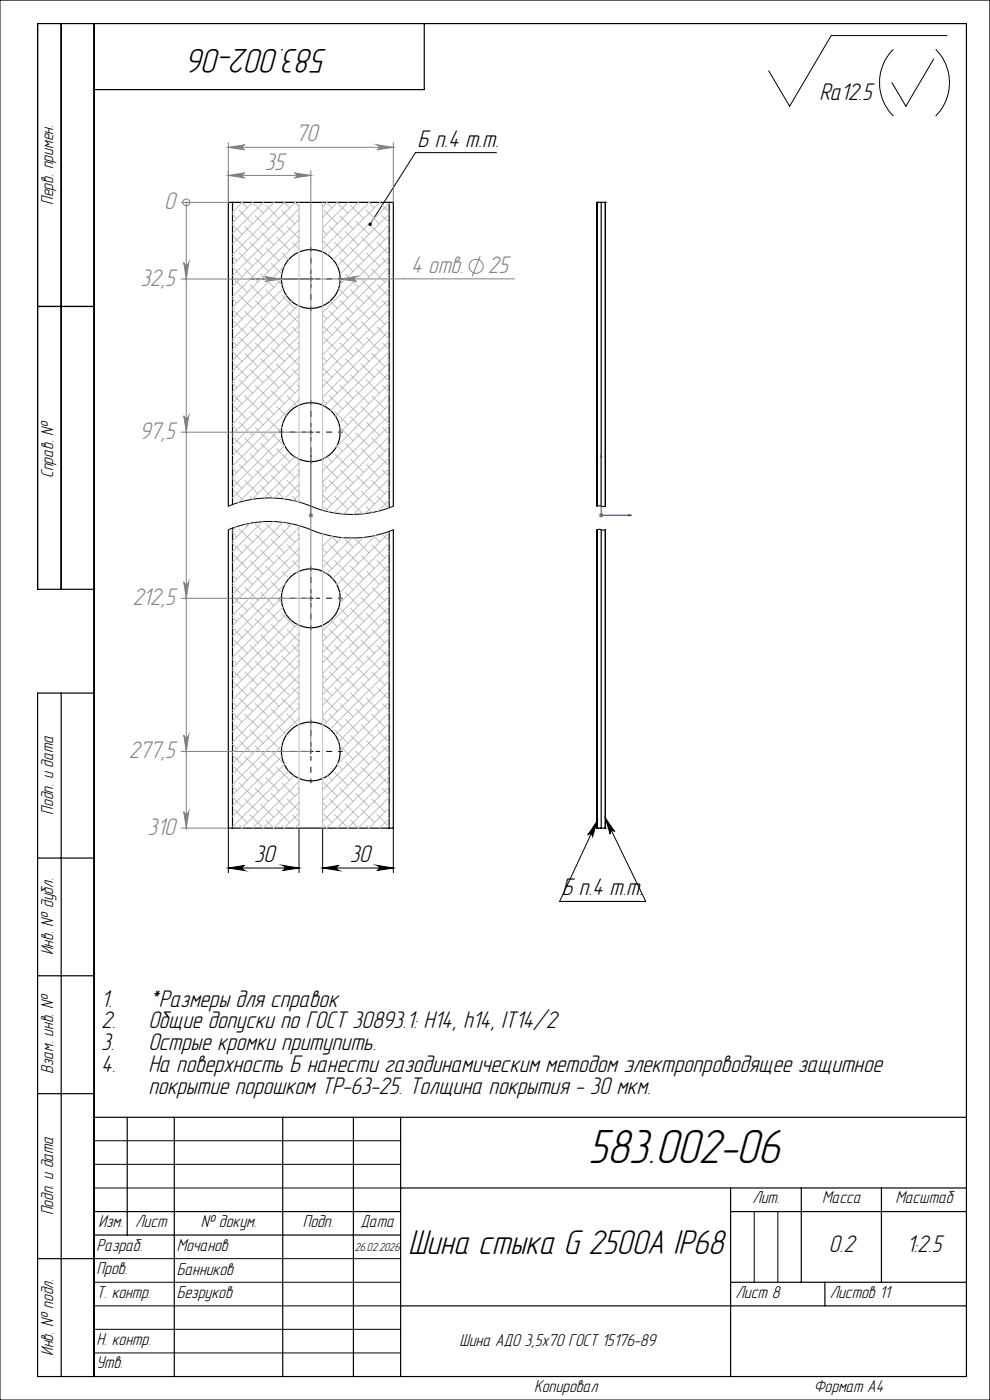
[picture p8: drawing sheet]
<svg xmlns="http://www.w3.org/2000/svg" width="210mm" height="297mm" viewBox="0 0 210 297" stroke-linecap="round" stroke-linejoin="round" font-family="sans-serif">
<g fill="none" stroke="#000" stroke-width=".25">
<path d="M13 5v120M20 5v287M90 5v14h-70M49.3 42.9h-.9v64.5M49.3 42.9v64.1M49.3 42.9h33.2M82.5 42.9h.9v64.5M82.5 42.9v64.8M126.6 42.9h.9M126.6 42.9h.1M126.6 42.9v64.5M127.5 42.9h.9"/>
<path d="M127.5 42.9v64.5M128.4 42.9h.1M128.4 42.9v64.5M8 65h12M48.4 112.4v63.3h.9M49.3 112v63.7M82.5 112.7v63M83.4 112.4v63.3h-.9M126.6 112.4v63.3M127.5 112.4v63.3M128.4 112.4v63.3M20 125h-12v-120h197v287h-197v-145h12"/>
<path d="M13 147v145M49.3 175.7h33.2M126.6 175.7h.9M126.6 175.7h.1M127.5 175.7h.9M128.4 175.7h.1M8 182h12M8 207h12M8 232h12M20 237h185M27 237v25M37 237v55"/>
<path d="M60 237v55M75 237v55M85 237v55M20 257h65M85 252h120M155 252v40M155 257h50M170 252v20M187 252v20M8 267h12M20 262h65M85 277h120"/>
<path d="M155 272h50M175 272v5"/>
<circle cx="65.9" cy="59.2" r="6.3"/>
<circle cx="65.9" cy="91.7" r="6.3"/>
<circle cx="65.9" cy="126.9" r="6.3"/>
<circle cx="65.9" cy="159.4" r="6.3"/>
</g>
<g fill="none" stroke="#808080" stroke-width=".21">
<path d="M48.4 37.2l3.5-.5a.53 .53 0 0 0-.5 .5 .53 .53 0 0 0 .5 .5zM48.4 31.3l3.5-.6a.53 .53 0 0 0-.5 .6 .53 .53 0 0 0 .5 .5zM48.4 30.3v12.6h-10M48.4 37.2h17.5M48.4 31.3h35M62.4 36.7l3.5 .5-3.5 .5a.53 .53 0 0 0 .5-.5 .53 .53 0 0 0-.5-.5zM65.9 36.2v123.2h-27.5M79.9 30.7l3.5 .6-3.5 .5a.53 .53 0 0 0 .5-.5 .53 .53 0 0 0-.5-.6zM83.4 30.3v12.6M39 55.7a.53 .53 0 0 0 .5 .5 .53 .53 0 0 0 .5-.5l-.5 3.5zM39.5 42.9h.1M39.5 42.9v132.8"/>
<path d="M56.2 58.7l3.5 .5-3.5 .5a.53 .53 0 0 0 .5-.5 .53 .53 0 0 0-.5-.5zM72.2 59.2l3.5-.6a.55 .55 0 0 0-.5 .6 .55 .55 0 0 0 .5 .5zM101.8 54.4l-1.6 4.2M109.1 59.2h-70.7M38.4 91.7h27.5M39 88.2a.53 .53 0 0 0 .5 .5 .53 .53 0 0 0 .5-.5l-.5 3.5zM65.4 109.3h1M65.6 109l.7 .7M66.3 109l-.7 .7M127 109.3h1M127.2 109l.7 .7M127.5 108.8v1"/>
<path d="M127.9 109l-.7 .7M38.4 126.9h27.5M39 123.4a.53 .53 0 0 0 .5 .5 .53 .53 0 0 0 .5-.5l-.5 3.5zM39 155.9a.53 .53 0 0 0 .5 .5 .53 .53 0 0 0 .5-.5l-.5 3.5zM38.4 175.7h10M39 172.2a.53 .53 0 0 0 .5 .5 .53 .53 0 0 0 .5-.5l-.5 3.5z"/>
<circle cx="39.5" cy="42.9" r=".72"/>
<circle cx="101" cy="56.5" r="1.48"/>
</g>
<g fill="none" stroke="#000" stroke-width=".21">
<path d="M0 0h210v297h-210zM189.5 10.5a10 10 0 0 0 0 14.1M198 12.5l-5.8 10-3-5M198.5 10.5a10 10 0 0 1 0 14.1M200.8 7.5h-24.5l-8.8 15-4.4-7.5M105.3 32.4h-17.2l-9.6 15.2M65.4 59.2h1M65.9 58.7v1M65.4 91.7h1M65.9 91.2v1M48.4 112.4a22.9 22.9 0 0 1 18.8 .5 23 23 0 0 0 16.2-.5M48.4 107.4a23.3 23.3 0 0 1 18.8 .5 23 23 0 0 0 16.2-.5"/>
<path d="M126.6 112.4h1.8M126.6 107.4h1.8M65.4 126.9h1M65.9 126.4v1M65.4 159.4h1M65.9 158.9v1M48.4 175.7v9.4M63.4 175.7v9.4M68.4 175.7v9.4M83.4 175.7v9.4M126.6 174.2l-.9 3.4a.55 .55 0 0 0-.3-.7 .55 .55 0 0 0-.7 .3zM128.4 173.6l2 2.9a.55 .55 0 0 0-.7-.3 .55 .55 0 0 0-.3 .7z"/>
<path d="M128.4 173.6l8.6 17.6h-18.3l7.9-17M48.4 184.1l3.5-.5a.55 .55 0 0 0-.5 .5 .55 .55 0 0 0 .5 .6zM48.4 184.1h15M59.9 183.6l3.5 .5-3.5 .6a.55 .55 0 0 0 .5-.6 .55 .55 0 0 0-.5-.5zM68.4 184.1l3.5-.5a.55 .55 0 0 0-.5 .5 .55 .55 0 0 0 .5 .6zM68.4 184.1h15M79.9 183.6l3.5 .5-3.5 .6a.55 .55 0 0 0 .5-.6 .55 .55 0 0 0-.5-.5zM20 242h65M20 247h65M20 252h65M160 257v15M165 257v15"/>
<path d="M20 267h65M20 272h65M20 277h65M20 282h65M20 287h65"/>
</g>
<path d="M65.9 96.3v.7v-.7M65.9 96.3v13M127.5 96.3l.2 .7h-.3zM127.5 96.3v13h6.5M65.9 109.1v.4zM65.9 109.3h.1M133.3 109.1l.7 .2-.7 .2z" fill="none" stroke="#00f" stroke-width=".21"/>
<g fill="none" stroke="#000" stroke-width=".21" stroke-dasharray="15.2 1.3 1.3 1.3" stroke-dashoffset="14.3" stroke-linecap="butt">
<path d="M64.9 59.2h-5.7M65.9 58.2v-5.8M66.9 59.2h5.8M65.9 60.2v5.7M64.9 91.7h-5.7M65.9 90.7v-5.8M65.9 92.7v5.7M66.9 91.7h5.8M64.9 126.9h-5.7M65.9 125.9v-5.7M65.9 127.9v5.8M66.9 126.9h5.8"/>
<path d="M64.9 159.4h-5.7M65.9 158.4v-5.7M66.9 159.4h5.8M65.9 160.4v5.8"/>
</g>
<g fill="none" stroke="#c0c0c0" stroke-width=".21">
<path d="M49.3 56.7l2 2M49.3 54.4l.9 .9M49.3 47.7l2 2M49.3 45.4l.9 1M49.6 59.3l2.9 2.8M49.6 50.3l2.9 2.8M50.8 53.7l2.8 2.7M50.8 44.7l2.8 2.8M51.3 42.9l1.2 1.2M51.4 42.9l-2.1 2.1M51.9 57l2.8 2.8M51.9 48l2.8 2.8"/>
<path d="M53 51.4l2.8 2.8M53.6 42.9l2.2 2.3M53.6 42.9l-4.3 4.4M54.2 54.8l2.7 2.8M54.2 45.8l2.7 2.8M55.3 58.1l2.8 2.9M55.3 49.1l2.8 2.9M55.9 42.9l-6.6 6.6M56.4 52.5l2.8 2.8M56.4 43.5l2.8 2.9M57.5 55.9l2.3 2.2M57.5 46.9l2.8 2.8"/>
<path d="M58 42.9l.1 .1M58.1 42.9l-8.8 8.8M58.6 59.3l1.2 1.1M58.6 50.3l2.9 2.8M59.7 59.3l-10.4 10.4M59.8 53.7l1.4 1.4M59.8 44.7l2.7 2.8M60.3 42.9l1.2 1.2M60.3 56.5l-11 10.9M60.4 42.9l-11.1 11.1M60.9 48l2.5 2.6M62 51.4l1.4 1.4"/>
<path d="M62.5 42.9l.9 .9M62.6 42.9l-13.3 13.3M63.1 45.8l.3 .3M63.4 42.9v63.6M63.4 44.3l-14.1 14.2M63.4 46.6l-14.1 14.1M63.4 48.9l-14.1 14.1M63.4 51.1l-14.1 14.1M63.4 53.3l-.2 .2M68.4 42.9v65.4M68.4 48.9l.9 .8M68.4 51.1l2 2"/>
<path d="M68.7 44.7l2.8 2.8M69.3 42.9l1.1 1.2M69.4 42.9l-1 .9M69.8 48l2.9 2.8M71 51.4l2.8 2.8M71.5 42.9l2.3 2.3M71.6 42.9l-3.2 3.2M72.1 54.8l2.8 2.8M72.1 45.8l2.8 2.8M72.2 59.3l.5 .5M73.2 58.1l2.8 2.9M73.2 49.1l2.8 2.9"/>
<path d="M73.8 42.9l-5.4 5.4M74.3 52.5l2.9 2.8M74.3 43.5l2.9 2.9M75.5 55.9l2.8 2.8M75.5 46.9l2.8 2.8M76 42.9l-7.6 7.7M76.6 59.3l2.8 2.8M76.6 50.3l2.8 2.8M77.7 53.7l2.8 2.7M77.7 44.7l2.8 2.8M78.2 42.9l1.2 1.2M78.3 42.9l-9.9 9.9"/>
<path d="M78.8 57l2.8 2.8M78.8 48l2.8 2.8M80 51.4l2.5 2.6M80.5 42.9l2 2.1M80.6 42.9l-11.1 11.1M81.1 54.8l1.4 1.4M81.1 45.8l1.4 1.5M82.2 58.1l.3 .4M82.2 49.1l.3 .4M82.5 43.2l-11.8 11.9M82.5 45.4l-11 11M82.5 47.7l-10.4 10.4"/>
<path d="M82.5 56.7l-14.1 14.1M82.5 58.9l-14.1 14.1M82.5 49.9l-10.5 10.5M82.5 52.2l-14.1 14.1M82.5 54.4l-14.1 14.1M49.3 74.6l2 2.1M49.3 72.4l.9 .9M49.3 65.6l2 2.1M49.3 63.4l.9 .9M49.6 77.2l2.9 2.8M49.6 68.2l2.9 2.8M50.8 71.6l2.8 2.8"/>
<path d="M50.8 62.6l2.8 2.8M51.9 75l2.8 2.8M51.9 66l2.8 2.8M53 78.3l2.8 2.8M53 69.4l2.8 2.8M53 60.4l2.8 2.8M54.2 72.7l2.7 2.8M54.2 63.7l2.7 2.9M55.3 76.1l2.8 2.8M55.3 67.1l2.8 2.8M56.4 79.5l2.8 2.8M56.4 70.5l2.8 2.8"/>
<path d="M56.4 61.5l2.8 2.8M57.5 73.8l2.8 2.9M57.5 64.9l2.8 2.8M58.6 77.2l2.9 2.8M58.6 68.2l2.9 2.8M59.8 71.6l2.7 2.8M59.8 62.6l2.7 2.8M60 61.2l-10.7 10.8M60.8 62.7l-11.5 11.5M60.9 75l2.5 2.5M60.9 66l2.5 2.5M61.8 63.9l-12.5 12.5"/>
<path d="M62 78.3l1.4 1.5M62 69.4l1.4 1.4M63.1 72.7l.3 .3M63.2 64.8l-13.9 13.9M63.4 66.8l-14.1 14.1M63.4 69.1l-14.1 14.1M63.4 71.3l-14.1 14.1M63.4 73.6l-14.1 14.1M63.4 75.8l-14.1 14.1M63.4 78l-14.1 14.1M68.4 69.1l2 1.9M68.4 78l2 2"/>
<path d="M68.4 75.8l.9 .9M68.4 66.8l.9 .9M68.7 71.6l2.8 2.8M69.8 75l2.9 2.8M69.8 66l2.9 2.8M70 63.9l1.5 1.5M71 78.3l2.8 2.8M71 69.4l2.8 2.8M71.8 61.2l2 2M72.1 72.7l2.8 2.8M72.1 63.7l2.8 2.9M73.2 67.1l2.8 2.8"/>
<path d="M73.2 76.1l2.8 2.8M74.3 61.5l2.9 2.8M74.3 79.5l2.9 2.8M74.3 70.5l2.9 2.8M75.5 73.8l2.8 2.9M75.5 64.9l2.8 2.8M76.6 77.2l2.8 2.8M76.6 68.2l2.8 2.8M77.7 71.6l2.8 2.8M77.7 62.6l2.8 2.8M78.8 66l2.8 2.8M78.8 75l2.8 2.8"/>
<path d="M80 78.3l2.5 2.6M80 69.4l2.5 2.6M80 60.4l2.5 2.6M81.1 72.7l1.4 1.5M81.1 63.7l1.4 1.5M82.2 76.1l.3 .3M82.2 67.1l.3 .3M82.5 61.2l-14.1 14.1M82.5 63.4l-14.1 14.1M82.5 65.6l-14.1 14.2M82.5 67.9l-14.1 14.1M82.5 70.1l-14.1 14.2"/>
<path d="M82.5 72.4l-13.7 13.7M82.5 74.6l-12.4 12.5M82.5 76.9l-11.3 11.4M82.5 79.1l-10.6 10.7M49.3 99.3l.9 .9M49.3 92.6l2 2M49.3 90.3l.9 1M49.3 83.6l2 2.1M49.3 81.3l.9 1M49.6 95.2l2.9 2.8M49.6 86.2l2.9 2.8M50.8 98.6l2.8 2.7"/>
<path d="M50.8 89.6l2.8 2.8M50.8 80.6l2.8 2.8M51.9 92.9l2.8 2.8M51.9 84l2.8 2.7M53 96.3l2.8 2.8M53 87.3l2.8 2.8M54.2 99.7l2.7 2.8M54.2 90.7l2.7 2.8M54.2 81.7l2.7 2.8M55.3 94l2.8 2.9M55.3 85.1l2.8 2.8M56.4 97.4l2.8 2.8"/>
<path d="M56.4 88.4l2.8 2.9M57.5 91.8l2.8 2.8M57.5 82.8l2.8 2.9M58.6 95.2l2.9 2.8M58.6 86.2l2.1 2.1M59.8 90.7l-10.5 10.4M59.8 98.6l2.7 2.7M59.8 89.6l.2 .2M59.8 80.6l2.7 2.8M59.8 92.9l-10.5 10.5M60.4 94.5l-11.1 11.1M60.9 84l2.1 2.1"/>
<path d="M61.3 95.9l-10.7 10.7M62.5 96.9l-9 9M62.8 97.1l.6 .6M63.1 99.7l.3 .3M63.1 81.7l.3 .3M63.4 80.3l-14.1 14.1M63.4 82.5l-14.1 14.2M63.4 84.8l-14.1 14.1M63.4 98.2l-7.4 7.5M68.4 84.8l.9 .9M68.7 80.6l2.8 2.8M68.7 98.6l2.8 2.7"/>
<path d="M69.1 97.1l-.7 .6M69.4 96.9l1 1.1M69.8 84l2.9 2.7M71 96.3l2.8 2.8M71 87.3l2.8 2.8M71.5 94.5l1.2 1.2M72.1 90.7l2.8 2.8M72.1 99.7l2.8 2.8M72.1 81.7l2.8 2.8M73.2 85.1l2.8 2.8M73.2 94l2.8 2.9M74.3 88.4l2.9 2.9"/>
<path d="M74.3 97.4l2.9 2.8M75.5 82.8l2.8 2.9M75.5 91.8l2.8 2.8M76.6 95.2l2.8 2.8M76.6 86.2l2.8 2.8M77.7 98.6l2.8 2.7M77.7 89.6l2.8 2.8M77.7 80.6l2.8 2.8M78.8 84l2.8 2.7M78.8 92.9l2.8 2.8M80 96.3l2.5 2.6M80 87.3l2.5 2.6"/>
<path d="M81.1 99.7l1.4 1.4M81.1 81.7l1.4 1.5M81.1 90.7l1.4 1.4M82.2 94l.3 .4M82.2 85.1l.3 .3M82.5 81.3l-10.3 10.4M82.5 83.6l-11.2 11.2M82.5 85.9l-14.1 14.1M82.5 88.1l-14.1 14.1M82.5 90.3l-14.1 14.2M82.5 92.6l-14.1 14.1M82.5 94.8l-13.5 13.6"/>
<path d="M82.5 97.1l-11.7 11.7M82.5 99.3l-9.7 9.7M49.3 115.2l2 2.1M49.3 113l.9 .9M49.3 101.6l2 2M49.6 117.8l2.9 2.8M49.6 104.2l2.2 2.1M50.1 111.8l-.8 .8M50.8 112.2l2.8 2.8M51.9 115.6l2.8 2.8M51.9 101.9l2.8 2.8M52 111.2l.5 .5"/>
<path d="M53 119l2.8 2.7M53 105.3l.7 .6M53.1 111l-3.8 3.8M53.9 110.9l1.9 1.9M54.2 113.3l2.7 2.8M55.3 116.7l2.8 2.8M55.3 103l2.6 2.7M55.7 110.7l-6.4 6.3M56.4 111.1l2.8 2.8M57.5 114.4l2.8 2.9M57.5 100.8l2.8 2.8M58 110.6l-8.7 8.7"/>
<path d="M58.6 117.8l2.9 2.8M59.8 112.2l2.7 2.8M60 110.8l-10.7 10.7M60.7 110.9l.8 .8M60.9 115.6l2.5 2.5M60.9 101.9l2.5 2.6M61.9 111.1l-12.6 12.7M62 119l1.4 1.4M62 105.3l1.1 1.1M63.1 113.3l.3 .3M63.4 111.5v64.2M63.4 111.9l-14.1 14.1"/>
<path d="M63.4 114.2l-14.1 14.1M63.4 116.4l-14.1 14.1M63.4 118.6l-14.1 14.1M63.4 100.5l-5.2 5.2M63.4 102.7l-3.1 3.1-1.7-1.6M63.4 105l-1.2 1.2M68.4 113.2v62.5M68.4 118.6l2 2M68.4 116.4l.9 .9M68.4 105l2 2M68.4 102.7l.9 .9M68.7 113.3l-.3 .3"/>
<path d="M68.7 107.5l1.1 1.1M69.8 115.6l2.9 2.8M69.8 101.9l2.9 2.8M70.2 113.7l1.3 1.3M70.6 113.8l-2.2 2.1M71 119l2.8 2.7M71 105.3l2.8 2.8M72.1 108.7l.4 .3M72.5 114l-4.1 4.1M72.8 114l2.1 2.1M73.2 116.7l2.8 2.8M73.2 103l2.8 2.8"/>
<path d="M74.3 106.4l2.6 2.6M74.7 114.1l-6.3 6.3M75.5 114.4l2.8 2.9M75.5 100.8l2.8 2.8M76.6 117.8l2.8 2.8M76.6 104.2l2.8 2.8M77 114l-7.6 7.7M77.7 107.5l1.2 1.2M78.8 115.6l2.8 2.8M78.8 101.9l2.8 2.8M79.2 113.7l1.3 1.3M79.7 113.6l-9.1 9.1"/>
<path d="M80 119l2.5 2.5M80 105.3l2.4 2.5M81.1 113.3l1.4 1.5M82.2 116.7l.3 .3M82.2 103l.3 .4M82.5 113l-11 11.1M82.5 115.2l-10.4 10.5M82.5 117.5l-10.4 10.4M82.5 119.7l-14.1 14.1M82.5 101.6l-7.5 7.5M82.5 103.8l-5.1 5.2M82.5 106l-2.3 2.5"/>
<path d="M49.3 139.9l.9 .9M49.3 133.2l2 2M49.3 130.9l.9 1M49.3 124.2l2 2.1M49.3 122l.9 .9M49.6 135.8l2.9 2.8M49.6 126.8l2.9 2.8M50.8 139.1l2.8 2.9M50.8 130.2l2.8 2.8M50.8 121.2l2.8 2.8M51.9 133.5l2.8 2.8M51.9 124.6l2.8 2.7"/>
<path d="M53 136.9l2.8 2.8M53 127.9l2.8 2.8M54.2 131.3l2.7 2.8M54.2 122.3l2.7 2.8M55.3 134.7l2.8 2.8M55.3 125.7l2.8 2.8M56.4 138l2.8 2.8M56.4 129l2.8 2.9M56.4 120.1l2.8 2.8M57.5 132.4l2.8 2.8M57.5 123.4l2.3 2.3M58.6 135.8l2.9 2.8"/>
<path d="M58.6 126.8l1.2 1.1M59.7 126.9l-10.4 10.4M59.8 139.1l2.7 2.9M59.8 130.2l2.7 2.8M59.8 121.2l1.5 1.5M60 128.8l-10.7 10.7M60.5 123.8l-11.2 11.2M60.7 130.3l-11.4 11.4M60.9 133.5l2.5 2.6M61.7 131.5l-12.4 12.5M62 136.9l1.4 1.4M63 132.5l-13.7 13.7"/>
<path d="M63.4 120.9l-.6 .6M63.4 134.4l-14.1 14.1M63.4 136.6l-14.1 14.1M63.4 138.8l-14.1 14.2M68.4 134.4l.9 .8M68.4 136.6l2 2M68.7 121.2l.4 .3M68.7 139.1l2.8 2.9M69.8 133.5l2.9 2.8M70.1 131.5l1.4 1.5M71 136.9l2.8 2.8M71.3 123.8l.2 .2"/>
<path d="M71.9 128.8l1.9 1.9M72.1 131.3l2.8 2.8M72.1 122.3l2.8 2.8M72.2 126.9l.5 .4M73.2 125.7l2.8 2.8M73.2 134.7l2.8 2.8M74.3 129l2.9 2.9M74.3 138l2.9 2.8M74.3 120.1l2.9 2.8M75.5 132.4l2.8 2.8M75.5 123.4l2.8 2.9M76.6 135.8l2.8 2.8"/>
<path d="M76.6 126.8l2.8 2.8M77.7 130.2l2.8 2.8M77.7 139.1l2.8 2.9M77.7 121.2l2.8 2.8M78.8 133.5l2.8 2.8M78.8 124.6l2.8 2.7M80 136.9l2.5 2.6M80 127.9l2.5 2.6M81.1 131.3l1.4 1.4M81.1 122.3l1.4 1.5M82.2 134.7l.3 .3M82.2 125.7l.3 .3"/>
<path d="M82.5 122l-14.1 14.1M82.5 124.2l-14.1 14.1M82.5 126.5l-14.1 14.1M82.5 128.7l-14.1 14.1M82.5 130.9l-14.1 14.2M82.5 133.2l-14.1 14.1M82.5 137.7l-14.1 14.1M82.5 139.9l-13.8 13.9M82.5 135.4l-14.1 14.2M49.3 157.9l.9 .9M49.3 151.2l2 2M49.3 148.9l.9 .9"/>
<path d="M49.3 142.2l2 2M49.6 153.7l2.9 2.9M49.6 144.8l2.9 2.8M50.8 157.1l2.8 2.8M50.8 148.1l2.8 2.9M51.9 151.5l2.8 2.8M51.9 142.5l2.8 2.8M53 154.9l2.8 2.8M53 145.9l2.8 2.8M54.2 158.2l2.7 2.8M54.2 149.3l2.7 2.7M54.2 140.3l2.7 2.8"/>
<path d="M55.3 152.6l2.8 2.8M55.3 143.6l2.8 2.8M56.4 156l2.8 2.8M56.4 147l2.8 2.8M57.5 159.3l2.8 2.8M57.5 150.4l2.8 2.8M57.5 141.4l2.8 2.8M58.6 153.7l2.2 2.2M58.6 144.8l2.9 2.8M59.8 157.1l.2 .3M59.8 148.1l2.7 2.9M59.8 158.2l-10.5 10.5"/>
<path d="M60.9 151.5l2.3 2.3M60.9 142.5l2.5 2.6M62 145.9l1.4 1.4M63.1 149.3l.3 .3M63.1 140.3l.3 .3M63.4 141.1l-14.1 14.1M63.4 143.3l-14.1 14.1M63.4 145.6l-14.1 14.1M63.4 147.8l-14.1 14.2M63.4 150.1l-14.1 14.1M63.4 152.3l-14.1 14.1M68.4 145.6l2 2"/>
<path d="M68.4 152.3l.9 .9M68.4 143.3l.9 .9M68.7 148.1l2.8 2.9M69.8 151.5l2.9 2.8M69.8 142.5l2.9 2.8M71 154.9l2.8 2.8M71 145.9l2.8 2.8M72.1 149.3l2.8 2.7M72.1 158.2l2.8 2.8M72.1 140.3l2.8 2.8M73.2 152.6l2.8 2.8M73.2 143.6l2.8 2.8"/>
<path d="M74.3 156l2.9 2.8M74.3 147l2.9 2.8M75.5 141.4l2.8 2.8M75.5 159.3l2.8 2.9M75.5 150.4l2.8 2.8M76.6 153.7l2.8 2.9M76.6 144.8l2.8 2.8M77.7 157.1l2.8 2.8M77.7 148.1l2.8 2.9M78.8 151.5l2.8 2.8M78.8 142.5l2.8 2.8M80 154.9l2.5 2.5"/>
<path d="M80 145.9l2.5 2.6M81.1 158.2l1.4 1.5M81.1 149.3l1.4 1.4M81.1 140.3l1.4 1.4M82.2 152.6l.3 .4M82.2 143.6l.3 .4M82.5 142.2l-12.5 12.5M82.5 144.4l-11.4 11.5M82.5 146.6l-10.7 10.8M82.5 148.9l-10.3 10.4M82.5 151.2l-11 10.9M82.5 153.4l-14.1 14.1"/>
<path d="M82.5 155.6l-14.1 14.2M82.5 157.9l-14.1 14.1M49.3 169.1l2 2M49.3 166.9l.9 .9M49.3 160.1l2 2.1M49.6 171.7l2.9 2.8M49.6 162.7l2.9 2.8M50.8 175.1l.6 .6M50.8 166.1l2.8 2.8M51.9 169.5l2.8 2.8M51.9 160.5l2.8 2.8M53 172.8l2.8 2.8"/>
<path d="M53 163.9l2.8 2.7M54.2 167.2l2.7 2.8M55.3 170.6l2.8 2.8M55.3 161.6l2.8 2.8M56.4 174l1.7 1.7M56.4 165l2.8 2.8M57.5 168.3l2.8 2.8M58.6 171.7l2.9 2.8M58.6 162.7l2.9 2.8M59.8 160.5l-10.5 10.4M59.8 175.1l.6 .6M59.8 166.1l2.7 2.8"/>
<path d="M60.3 162.2l-11 11M60.9 169.5l2.5 2.5M61.2 163.5l-11.9 11.9M62 172.8l1.4 1.5M62.4 164.6l-11.1 11.1M63.1 167.2l.3 .3M63.2 165.1l.2 .2M63.4 165.8l-9.8 9.9M63.4 168l-7.6 7.7M63.4 170.3l-5.4 5.4M63.4 172.5l-3.1 3.2M63.4 174.8l-.9 .9"/>
<path d="M68.4 170.3l.9 .8M68.4 172.5l2 2M68.7 165.1l-.3 .2M68.7 175.1l.7 .6M68.7 166.1l2.8 2.8M69.5 164.6l.9 .9M69.8 169.5l2.9 2.8M71 172.8l2.8 2.8M71 163.9l2.8 2.7M71.5 162.2l1.2 1.1M72.1 167.2l2.8 2.8M73.2 170.6l2.8 2.8"/>
<path d="M73.2 161.6l2.8 2.8M74.3 174l1.8 1.7M74.3 165l2.9 2.8M75.5 168.3l2.8 2.8M76.6 171.7l2.8 2.8M76.6 162.7l2.8 2.8M77.7 175.1l.6 .6M77.7 166.1l2.8 2.8M78.8 169.5l2.8 2.8M78.8 160.5l2.8 2.8M80 172.8l2.5 2.6M80 163.9l2.5 2.5"/>
<path d="M81.1 167.2l1.4 1.5M82.2 170.6l.3 .3M82.2 161.6l.3 .4M82.5 160.1l-14.1 14.2M82.5 162.4l-13.2 13.3M82.5 164.6l-11 11.1M82.5 166.9l-8.8 8.8M82.5 169.1l-6.5 6.6M82.5 171.3l-4.3 4.4M82.5 173.6l-2 2.1"/>
</g>
<path d="M78.3 47.3a.36 .36 0 0 0 0 .6l.2-.3-.2 .3a.37 .37 0 0 0 .6-.3 .37 .37 0 0 0-.6-.3zM128.4 173.6l2 2.9a.55 .55 0 0 0-.7-.3 .55 .55 0 0 0-.3 .7zM126.6 174.2l-.9 3.4a.55 .55 0 0 0-.3-.7 .55 .55 0 0 0-.7 .3z" fill="#000"/>
<g fill="#00f">
<path d="M65.9 109.1v.4zM65.9 96.3v.7z"/>
<path d="M133.3 109.1l.7 .2-.7 .2zM127.5 96.3l.2 .7h-.3z"/>
</g>
<g fill="#000">
<path d="M48.4 184.1l3.5-.5a.55 .55 0 0 0-.5 .5 .55 .55 0 0 0 .5 .6zM59.9 183.6l3.5 .5-3.5 .6a.55 .55 0 0 0 .5-.6 .55 .55 0 0 0-.5-.5z"/>
<path d="M68.4 184.1l3.5-.5a.55 .55 0 0 0-.5 .5 .55 .55 0 0 0 .5 .6zM79.9 183.6l3.5 .5-3.5 .6a.55 .55 0 0 0 .5-.6 .55 .55 0 0 0-.5-.5z"/>
</g>
<g fill="#808080">
<path d="M62.4 36.7l3.5 .5-3.5 .5a.53 .53 0 0 0 .5-.5 .53 .53 0 0 0-.5-.5zM48.4 37.2l3.5-.5a.53 .53 0 0 0-.5 .5 .53 .53 0 0 0 .5 .5z"/>
<path d="M48.4 31.3l3.5-.6a.53 .53 0 0 0-.5 .6 .53 .53 0 0 0 .5 .5zM79.9 30.7l3.5 .6-3.5 .5a.53 .53 0 0 0 .5-.5 .53 .53 0 0 0-.5-.6zM56.2 58.7a.53 .53 0 0 1 .5 .5 .53 .53 0 0 1-.5 .5l3.5-.5zM72.2 59.2l3.5 .5a.55 .55 0 0 1-.5-.5 .55 .55 0 0 1 .5-.6zM39 55.7a.53 .53 0 0 0 .5 .5 .53 .53 0 0 0 .5-.5l-.5 3.5zM39 88.2a.53 .53 0 0 0 .5 .5 .53 .53 0 0 0 .5-.5l-.5 3.5zM39 123.4a.53 .53 0 0 0 .5 .5 .53 .53 0 0 0 .5-.5l-.5 3.5zM39 155.9a.53 .53 0 0 0 .5 .5 .53 .53 0 0 0 .5-.5l-.5 3.5zM39 172.2a.53 .53 0 0 0 .5 .5 .53 .53 0 0 0 .5-.5l-.5 3.5z"/>
</g>
<text font-size="10.5" x="124.7" y="246.7">583.002-06</text>
<g font-size="7.5">
<text x="69.5" y="10.5" transform="rotate(-180 69.5 10.5)">583.002-06</text>
<text x="86.6" y="266.1">Шина стыка G 2500A IP68</text>
</g>
<g font-size="5.3">
<text x="173.8" y="21.3">Ra12.5</text>
<text x="88.6" y="31.1">Б п.4 т.т.</text>
<text x="53.9" y="182.9">30</text>
<text x="74.2" y="182.9">30</text>
<text x="119.2" y="189.9">Б п.4 т.т.</text>
<text x="21.5" y="213.6">1.</text>
<text x="31.5" y="213.6">*Размеры для справок</text>
<text x="21.5" y="218.2">2.</text>
<text x="31.5" y="218.2">Общие допуски по ГОСТ 30893.1: H14, h14, IT14/2</text>
<text x="21.5" y="227.4">4.</text>
<text x="21.5" y="222.8">3.</text>
<text x="31.5" y="227.4">На поверхность Б нанести газодинамическим методом электропроводящее защитное</text>
<text x="31.5" y="222.8">Острые кромки притупить.</text>
<text x="31.5" y="232">покрытие порошком ТР-63-25. Толщина покрытия - 30 мкм.</text>
<text x="175.8" y="265.6">0.2</text>
<text x="192.3" y="265.6">1:2.5</text>
</g>
<g font-size="5.3" fill="#808080">
<text x="56.2" y="36">35</text>
<text x="62.8" y="30">70</text>
<text x="34.8" y="44.4">0</text>
<text x="87.2" y="57.9">4 отв.</text>
<text x="103.5" y="57.9">25</text>
<text x="29.8" y="60.6">32,5</text>
<text x="29.6" y="93.1">97,5</text>
<text x="28.1" y="128.3">212,5</text>
<text x="27.3" y="160.8">277,5</text>
<text x="31.3" y="177.1">310</text>
</g>
<g font-size="3.8">
<text x="11.3" y="43.5" transform="rotate(-90 11.3 43.5)">Перв. примен.</text>
<text x="11.3" y="101.4" transform="rotate(-90 11.3 101.4)">Справ. №</text>
<text x="11.3" y="172.8" transform="rotate(-90 11.3 172.8)">Подп. и дата</text>
<text x="11.3" y="202.7" transform="rotate(-90 11.3 202.7)">Инв. № дубл.</text>
<text x="11.3" y="227.8" transform="rotate(-90 11.3 227.8)">Взам. инв. №</text>
<text x="11.3" y="257.8" transform="rotate(-90 11.3 257.8)">Подп. и дата</text>
<text x="159.6" y="255.3">Лит.</text>
<text x="174.4" y="255.3">Масса</text>
<text x="189.9" y="255.3">Масштаб</text>
<text x="20.9" y="260.3">Изм.</text>
<text x="28.7" y="260.3">Лист</text>
<text x="42.6" y="260.3">№ докум.</text>
<text x="64.2" y="260.3">Подп.</text>
<text x="76.5" y="260.3">Дата</text>
<text x="20.5" y="265.3">Разраб.</text>
<text x="37.5" y="265.3">Мочанов</text>
<text x="20.5" y="275.3">Т. контр.</text>
<text x="20.5" y="270.3">Пров.</text>
<text x="37.5" y="270.4">Банников</text>
<text x="37.5" y="275.4">Безруков</text>
<text x="156" y="275.3">Лист 8</text>
<text x="176" y="275.3">Листов 11</text>
<text x="11.3" y="287.7" transform="rotate(-90 11.3 287.7)">Инв. № подл.</text>
<text x="20.5" y="285.3">Н. контр.</text>
<text x="97.5" y="285.5">Шина АДО 3,5х70 ГОСТ 15176-89</text>
<text x="20.5" y="290.3">Утв.</text>
<text x="113.3" y="295.3">Копировал</text>
<text x="172.6" y="295.3">Формат А4</text>
</g>
<text font-size="2.6" x="75.3" y="265.4">26.02.2026</text>
</svg>
